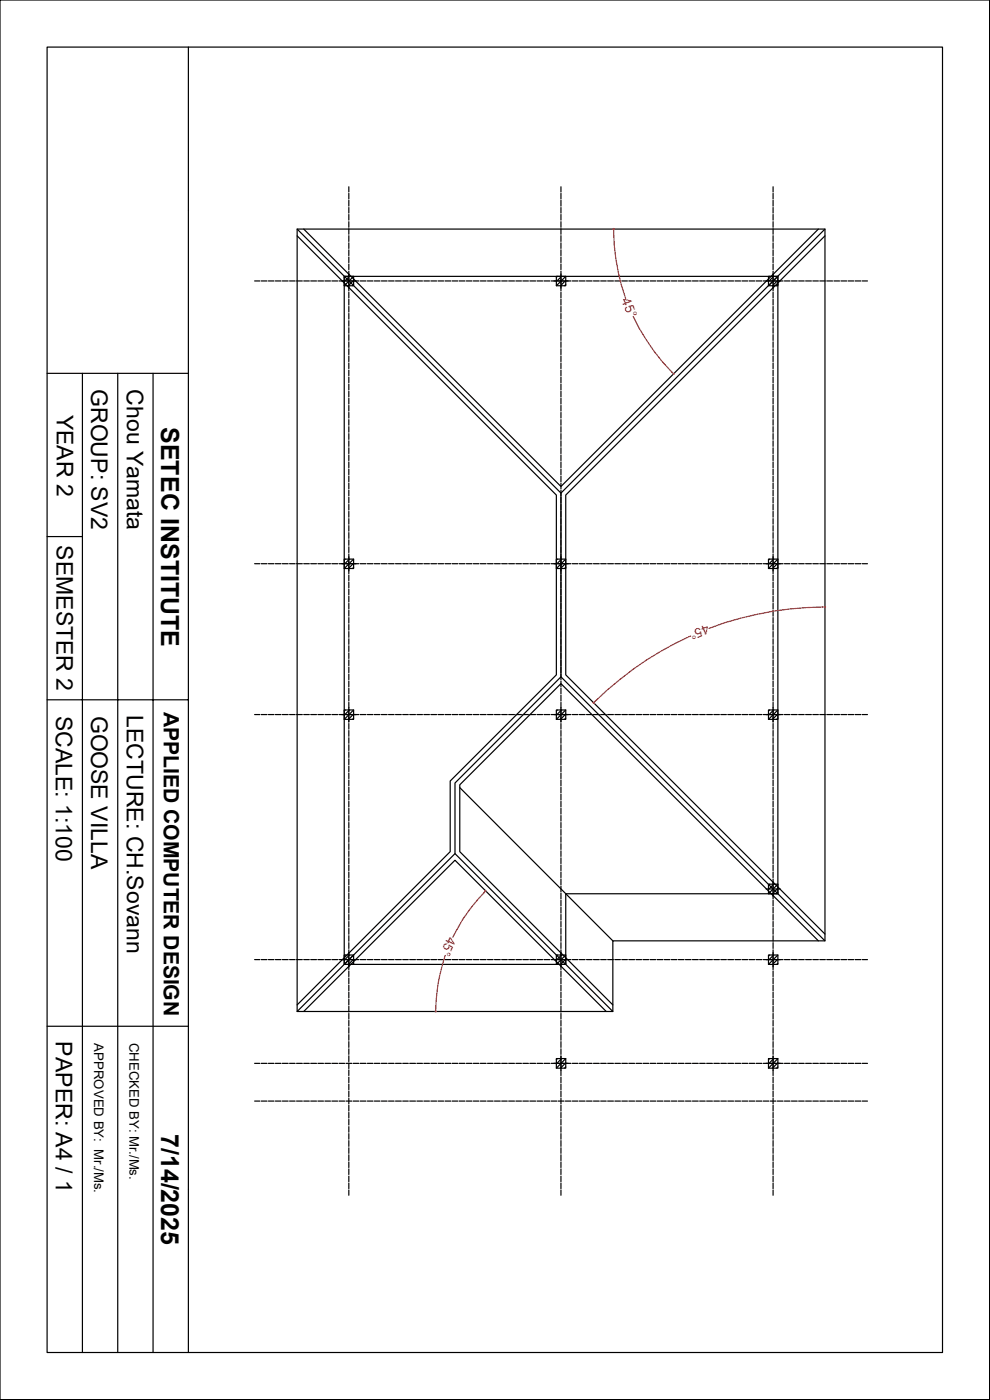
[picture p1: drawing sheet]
<svg xmlns="http://www.w3.org/2000/svg" width="210mm" height="297mm" viewBox="0 0 210 297" stroke-linecap="round" stroke-linejoin="round" font-family="sans-serif">
<g fill="none" stroke="#000" stroke-width=".25">
<path d="M0 0h209.9v296.9h-209.9zM10 10h189.9v276.9h-189.9zM40 10v276.9M74 39.6v1.1M119 39.6v1.1M164 39.6v1.1M54 59.6h1.1M55.4 59.6h1.2M56.9 59.6h1.2M58.4 59.6h1.2M59.9 59.6h1.2M61.4 59.6h1.2"/>
<path d="M62.9 59.6h1.2M63 48.6h112v151h-45v15h-67zM63 50l55 55v38.2l-22.5 22.5v15l-32.5 32.5M63 48.6l56 56 56-56M64.4 48.6l54.6 54.6 54.6-54.6M64.4 59.6h1.2M65.9 59.6h1.2M67.4 59.6h1.2M68.9 59.6h1.2M70.4 59.6h1.2M71.9 59.6h4.2M73 58.6h2v2h-2z"/>
<path d="M73 58.6h92v131h-45v15h-47zM73.2 58.6l-.2 .2M74 41v1.2M74 42.5v1.2M74 44v1.2M74 45.5v1.2M74 47v1.2M74 48.5v1.2M74 50v1.2M74 51.5v1.2M74 53v1.2M74 54.5v1.2"/>
<path d="M74 56v1.2M74 57.5v4.2M74.1 58.6l-1.1 1.1M75 58.6l-2 2M75 59.5l-1.1 1.1M76.4 59.6h1.2M77.9 59.6h1.2M79.4 59.6h1.2M80.9 59.6h1.2M82.4 59.6h1.2M83.9 59.6h1.2M85.4 59.6h1.2"/>
<path d="M86.9 59.6h1.2M88.4 59.6h1.2M89.9 59.6h1.2M91.4 59.6h1.2M92.9 59.6h1.2M94.4 59.6h1.2M95.9 59.6h1.2M97.4 59.6h1.2M98.9 59.6h1.2M100.4 59.6h1.2M101.9 59.6h1.2M103.4 59.6h1.2"/>
<path d="M104.9 59.6h1.2M106.4 59.6h1.2M107.9 59.6h1.2M109.4 59.6h1.2M110.9 59.6h1.2M112.4 59.6h1.2M113.9 59.6h1.2M115.4 59.6h1.2M116.9 59.6h4.2M118 58.6h2v2h-2zM118.2 58.6l-.2 .2M119 41v1.2"/>
<path d="M119 42.5v1.2M119 44v1.2M119 45.5v1.2M119 47v1.2M119 48.5v1.2M119 50v1.2M119 51.5v1.2M119 53v1.2M119 54.5v1.2M119 56v1.2M119 57.5v4.2M119.1 58.6l-1.1 1.1"/>
<path d="M120 58.6l-2 2M120 59.5l-1.1 1.1M121.4 59.6h1.2M122.9 59.6h1.2M124.4 59.6h1.2M125.9 59.6h1.2M127.4 59.6h1.2M128.9 59.6h1.2M130.4 59.6h1.2M131.9 59.6h1.2M133.4 59.6h1.2M134.9 59.6h1.2"/>
<path d="M136.4 59.6h1.2M137.9 59.6h1.2M139.4 59.6h1.2M140.9 59.6h1.2M142.4 59.6h1.2M143.9 59.6h1.2M145.4 59.6h1.2M146.9 59.6h1.2M148.4 59.6h1.2M149.9 59.6h1.2M151.4 59.6h1.2M152.9 59.6h1.2"/>
<path d="M154.4 59.6h1.2M155.9 59.6h1.2M157.4 59.6h1.2M158.9 59.6h1.2M160.4 59.6h1.2M161.9 59.6h4.2M163 58.6h2v2h-2zM163.2 58.6l-.2 .2M164 41v1.2M164 42.5v1.2M164 44v1.2M164 45.5v1.2"/>
<path d="M164 47v1.2M164 48.5v1.2M164 50v1.2M164 51.5v1.2M164 53v1.2M164 54.5v1.2M164 56v1.2M164 57.5v4.2M164.1 58.6l-1.1 1.1M165 58.6l-2 2M165 59.5l-1.1 1.1M166.4 59.6h1.2"/>
<path d="M167.9 59.6h1.2M169.4 59.6h1.2M170.9 59.6h1.2M172.4 59.6h1.2M173.9 59.6h1.2M175 50l-55 55v38.2l55 55M175.4 59.6h1.2M176.9 59.6h1.2M178.4 59.6h1.2M179.9 59.6h1.2M181.4 59.6h1.2M182.9 59.6h1.1"/>
<path d="M10 79.2h30M17.5 79.2v207.7M25 79.2v207.7M32.5 79.2v207.7M74 62v1.2M74 63.5v1.2M74 65v1.2M74 66.5v1.2M74 68v1.2M74 69.5v1.2M74 71v1.2M74 72.5v1.2"/>
<path d="M74 74v1.2M74 75.5v1.2M74 77v1.2M74 78.5v1.2M75 60.4l-.2 .2M119 62v1.2M119 63.5v1.2M119 65v1.2M119 66.5v1.2M119 68v1.2M119 69.5v1.2M119 71v1.2"/>
<path d="M119 72.5v1.2M119 74v1.2M119 75.5v1.2M119 77v1.2M119 78.5v1.2M120 60.4l-.2 .2M164 62v1.2M164 63.5v1.2M164 65v1.2M164 66.5v1.2M164 68v1.2M164 69.5v1.2"/>
<path d="M164 71v1.2M164 72.5v1.2M164 74v1.2M164 75.5v1.2M164 77v1.2M164 78.5v1.2M165 60.4l-.2 .2M74 80v1.2M74 81.5v1.2M74 83v1.2M74 84.5v1.2M74 86v1.2"/>
<path d="M74 87.5v1.2M74 89v1.2M74 90.5v1.2M74 92v1.2M74 93.5v1.2M74 95v1.2M74 96.5v1.2M74 98v1.2M74 99.5v1.2M119 80v1.2M119 81.5v1.2M119 83v1.2"/>
<path d="M119 84.5v1.2M119 86v1.2M119 87.5v1.2M119 89v1.2M119 90.5v1.2M119 92v1.2M119 93.5v1.2M119 95v1.2M119 96.5v1.2M119 98v1.2M119 99.5v1.2M164 80v1.2"/>
<path d="M164 81.5v1.2M164 83v1.2M164 84.5v1.2M164 86v1.2M164 87.5v1.2M164 89v1.2M164 90.5v1.2M164 92v1.2M164 93.5v1.2M164 95v1.2M164 96.5v1.2M164 98v1.2"/>
<path d="M164 99.5v1.2M10 113.8h7.5M54 119.6h1.1M55.4 119.6h1.2M56.9 119.6h1.2M58.4 119.6h1.2M59.9 119.6h1.2M61.4 119.6h1.2M62.9 119.6h1.2M64.4 119.6h1.2M65.9 119.6h1.2M67.4 119.6h1.2"/>
<path d="M68.9 119.6h1.2M70.4 119.6h1.2M71.9 119.6h4.2M73 118.6h2v2h-2zM73.2 118.6l-.2 .2M74 101v1.2M74 102.5v1.2M74 104v1.2M74 105.5v1.2M74 107v1.2M74 108.5v1.2M74 110v1.2"/>
<path d="M74 111.5v1.2M74 113v1.2M74 114.5v1.2M74 116v1.2M74 117.5v4.2M74.1 118.6l-1.1 1.1M75 118.6l-2 2M75 119.5l-1.1 1.1M76.4 119.6h1.2M77.9 119.6h1.2M79.4 119.6h1.2M80.9 119.6h1.2"/>
<path d="M82.4 119.6h1.2M83.9 119.6h1.2M85.4 119.6h1.2M86.9 119.6h1.2M88.4 119.6h1.2M89.9 119.6h1.2M91.4 119.6h1.2M92.9 119.6h1.2M94.4 119.6h1.2M95.9 119.6h1.2M97.4 119.6h1.2M98.9 119.6h1.2"/>
<path d="M100.4 119.6h1.2M101.9 119.6h1.2M103.4 119.6h1.2M104.9 119.6h1.2M106.4 119.6h1.2M107.9 119.6h1.2M109.4 119.6h1.2M110.9 119.6h1.2M112.4 119.6h1.2M113.9 119.6h1.2M115.4 119.6h1.2M116.9 119.6h4.2"/>
<path d="M118 118.6h2v2h-2zM118.2 118.6l-.2 .2M119 101v1.2M119 102.5v1.2M119 104v40.2M119.1 118.6l-1.1 1.1M120 118.6l-2 2M120 119.5l-1.1 1.1M121.4 119.6h1.2M122.9 119.6h1.2M124.4 119.6h1.2M125.9 119.6h1.2"/>
<path d="M127.4 119.6h1.2M128.9 119.6h1.2M130.4 119.6h1.2M131.9 119.6h1.2M133.4 119.6h1.2M134.9 119.6h1.2M136.4 119.6h1.2M137.9 119.6h1.2M139.4 119.6h1.2M140.9 119.6h1.2M142.4 119.6h1.2M143.9 119.6h1.2"/>
<path d="M145.4 119.6h1.2M146.9 119.6h1.2M148.4 119.6h1.2M149.9 119.6h1.2M151.4 119.6h1.2M152.9 119.6h1.2M154.4 119.6h1.2M155.9 119.6h1.2M157.4 119.6h1.2M158.9 119.6h1.2M160.4 119.6h1.2M161.9 119.6h4.2"/>
<path d="M163 118.6h2v2h-2zM163.2 118.6l-.2 .2M164 101v1.2M164 102.5v1.2M164 104v1.2M164 105.5v1.2M164 107v1.2M164 108.5v1.2M164 110v1.2M164 111.5v1.2M164 113v1.2M164 114.5v1.2"/>
<path d="M164 116v1.2M164 117.5v4.2M164.1 118.6l-1.1 1.1M165 118.6l-2 2M165 119.5l-1.1 1.1M166.4 119.6h1.2M167.9 119.6h1.2M169.4 119.6h1.2M170.9 119.6h1.2M172.4 119.6h1.2M173.9 119.6h1.2M175.4 119.6h1.2"/>
<path d="M176.9 119.6h1.2M178.4 119.6h1.2M179.9 119.6h1.2M181.4 119.6h1.2M182.9 119.6h1.1M74 122v1.2M74 123.5v1.2M74 125v1.2M74 126.5v1.2M74 128v1.2M74 129.5v1.2M74 131v1.2"/>
<path d="M74 132.5v1.2M74 134v1.2M74 135.5v1.2M74 137v1.2M74 138.5v1.2M74 140v1.2M75 120.4l-.2 .2M120 120.4l-.2 .2M164 122v1.2M164 123.5v1.2M164 125v1.2M164 126.5v1.2"/>
<path d="M164 128v1.2M164 129.5v1.2M164 131v1.2M164 132.5v1.2M164 134v1.2M164 135.5v1.2M164 137v1.2M164 138.5v1.2M164 140v1.2M165 120.4l-.2 .2M10 148.5h30M54 151.6h1.1"/>
<path d="M55.4 151.6h1.2M56.9 151.6h1.2M58.4 151.6h1.2M59.9 151.6h1.2M61.4 151.6h1.2M62.9 151.6h1.2M64.4 151.6h1.2M65.9 151.6h1.2M67.4 151.6h1.2M68.9 151.6h1.2M70.4 151.6h1.2M71.9 151.6h4.2"/>
<path d="M73 150.6h2v2h-2zM73.2 150.6l-.2 .2M74 141.5v1.2M74 143v1.2M74 144.5v1.2M74 146v1.2M74 147.5v1.2M74 149v4.2M74 153.5v1.2M74 155v1.2M74 156.5v1.2M74 158v1.2"/>
<path d="M74 159.5v1.2M74.1 150.6l-1.1 1.1M75 150.6l-2 2M75 151.5l-1.1 1.1M75 152.4l-.2 .2M76.4 151.6h1.2M77.9 151.6h1.2M79.4 151.6h1.2M80.9 151.6h1.2M82.4 151.6h1.2M83.9 151.6h1.2M85.4 151.6h1.2"/>
<path d="M86.9 151.6h1.2M88.4 151.6h1.2M89.9 151.6h1.2M91.4 151.6h1.2M92.9 151.6h1.2M94.4 151.6h1.2M95.9 151.6h1.2M97.4 151.6h1.2M98.9 151.6h1.2M100.4 151.6h1.2M101.9 151.6h1.2M103.4 151.6h1.2"/>
<path d="M104.9 151.6h1.2M106.4 151.6h1.2M107.9 151.6h1.2M109.4 151.6h1.2M110.9 151.6h1.2M112.4 151.6h1.2M113.9 151.6h1.2M115.4 151.6h1.2M116.9 151.6h4.2M118 150.6h2v2h-2zM118.2 150.6l-.2 .2M119 144.5v1.2"/>
<path d="M119 146v1.2M119 147.5v1.2M119 149v4.2M119 153.5v1.2M119 155v1.2M119 156.5v1.2M119 158v1.2M119 159.5v1.2M119.1 150.6l-1.1 1.1M120 150.6l-2 2M120 151.5l-1.1 1.1M120 152.4l-.2 .2"/>
<path d="M121.4 151.6h1.2M122.9 151.6h1.2M124.4 151.6h1.2M125.9 151.6h1.2M127.4 151.6h1.2M128.9 151.6h1.2M130.4 151.6h1.2M131.9 151.6h1.2M133.4 151.6h1.2M134.9 151.6h1.2M136.4 151.6h1.2M137.9 151.6h1.2"/>
<path d="M139.4 151.6h1.2M140.9 151.6h1.2M142.4 151.6h1.2M143.9 151.6h1.2M145.4 151.6h1.2M146.9 151.6h1.2M148.4 151.6h1.2M149.9 151.6h1.2M151.4 151.6h1.2M152.9 151.6h1.2M154.4 151.6h1.2M155.9 151.6h1.2"/>
<path d="M157.4 151.6h1.2M158.9 151.6h1.2M160.4 151.6h1.2M161.9 151.6h4.2M163 150.6h2v2h-2zM163.2 150.6l-.2 .2M164 141.5v1.2M164 143v1.2M164 144.5v1.2M164 146v1.2M164 147.5v1.2M164 149v4.2"/>
<path d="M164 153.5v1.2M164 155v1.2M164 156.5v1.2M164 158v1.2M164 159.5v1.2M164.1 150.6l-1.1 1.1M165 150.6l-2 2M165 151.5l-1.1 1.1M165 152.4l-.2 .2M166.4 151.6h1.2M167.9 151.6h1.2M169.4 151.6h1.2"/>
<path d="M170.9 151.6h1.2M172.4 151.6h1.2M173.9 151.6h1.2M175.4 151.6h1.2M176.9 151.6h1.2M178.4 151.6h1.2M179.9 151.6h1.2M181.4 151.6h1.2M182.9 151.6h1.1M74 161v1.2M74 162.5v1.2M74 164v1.2"/>
<path d="M74 165.5v1.2M74 167v1.2M74 168.5v1.2M74 170v1.2M74 171.5v1.2M74 173v1.2M74 174.5v1.2M74 176v1.2M74 177.5v1.2M74 179v1.2M97.5 167.1l32.5 32.5M119 161v1.2"/>
<path d="M119 162.5v1.2M119 164v1.2M119 165.5v1.2M119 167v1.2M119 168.5v1.2M119 170v1.2M119 171.5v1.2M119 173v1.2M119 174.5v1.2M119 176v1.2M119 177.5v1.2M119 179v1.2"/>
<path d="M164 161v1.2M164 162.5v1.2M164 164v1.2M164 165.5v1.2M164 167v1.2M164 168.5v1.2M164 170v1.2M164 171.5v1.2M164 173v1.2M164 174.5v1.2M164 176v1.2M164 177.5v1.2"/>
<path d="M164 179v1.2M74 180.5v1.2M74 182v1.2M74 183.5v1.2M74 185v1.2M74 186.5v1.2M74 188v1.2M74 189.5v1.2M74 191v1.2M74 192.5v1.2M74 194v1.2M74 195.5v1.2"/>
<path d="M74 197v1.2M74 198.5v1.2M74 200v1.2M96.5 181.1l-33.5 33.5M119 180.5v1.2M119 182v1.2M119 183.5v1.2M119 185v1.2M119 186.5v1.2M119 188v1.2M119 189.5v1.2M119 191v1.2"/>
<path d="M119 192.5v1.2M119 194v1.2M119 195.5v1.2M119 197v1.2M119 198.5v1.2M119 200v1.2M162.5 188.6h3M163 187.6h2v2h-2zM163.2 187.6l-.2 .2M164 180.5v1.2M164 182v1.2M164 183.5v1.2"/>
<path d="M164 185v1.2M164 186.5v4.2M164 191v1.2M164 192.5v1.2M164 194v1.2M164 195.5v1.2M164 197v1.2M164 198.5v1.2M164 200v1.2M164.1 187.6l-1.1 1.1M165 187.6l-2 2M165 188.5l-1.1 1.1"/>
<path d="M165 189.4l-.2 .2M173.6 199.6l-54.6-54.6-21.5 21.5v14.2l32.5 32.5M175 199.6l-56-56-22.5 22.5v15l33.5 33.5M10 217.7h30M54 203.6h1.1M55.4 203.6h1.2M56.9 203.6h1.2M58.4 203.6h1.2M59.9 203.6h1.2M61.4 203.6h1.2M62.9 203.6h1.2M64.4 214.6l32.1-32.1 32.1 32.1"/>
<path d="M64.4 203.6h1.2M65.9 203.6h1.2M67.4 203.6h1.2M68.9 203.6h1.2M70.4 203.6h1.2M71.9 203.6h4.2M73 202.6h2v2h-2zM73.2 202.6l-.2 .2M74 201.5v4.2M74 206v1.2M74 207.5v1.2M74 209v1.2"/>
<path d="M74 210.5v1.2M74 212v1.2M74 213.5v1.2M74 215v1.2M74 216.5v1.2M74 218v1.2M74 219.5v1.2M74.1 202.6l-1.1 1.1M75 203.5l-1.1 1.1M75 204.4l-.2 .2M76.4 203.6h1.2M77.9 203.6h1.2"/>
<path d="M79.4 203.6h1.2M80.9 203.6h1.2M82.4 203.6h1.2M83.9 203.6h1.2M85.4 203.6h1.2M86.9 203.6h1.2M88.4 203.6h1.2M89.9 203.6h1.2M91.4 203.6h1.2M92.9 203.6h1.2M94.4 203.6h1.2M95.9 203.6h1.2"/>
<path d="M97.4 203.6h1.2M98.9 203.6h1.2M100.4 203.6h1.2M101.9 203.6h1.2M103.4 203.6h1.2M104.9 203.6h1.2M106.4 203.6h1.2M107.9 203.6h1.2M109.4 203.6h1.2M110.9 203.6h1.2M112.4 203.6h1.2M113.9 203.6h1.2"/>
<path d="M115.4 203.6h1.2M116.9 203.6h4.2M118 202.6h2v2h-2zM118.2 202.6l-.2 .2M119 201.5v4.2M119 206v1.2M119 207.5v1.2M119 209v1.2M119 210.5v1.2M119 212v1.2M119 213.5v1.2M119 215v1.2"/>
<path d="M119 216.5v1.2M119 218v1.2M119 219.5v1.2M119.1 202.6l-1.1 1.1M120 202.6l-2 2M120 203.5l-1.1 1.1M120 204.4l-.2 .2M121.4 203.6h1.2M122.9 203.6h1.2M124.4 203.6h1.2M125.9 203.6h1.2M127.4 203.6h1.2"/>
<path d="M128.9 203.6h1.2M130.4 203.6h1.2M131.9 203.6h1.2M133.4 203.6h1.2M134.9 203.6h1.2M136.4 203.6h1.2M137.9 203.6h1.2M139.4 203.6h1.2M140.9 203.6h1.2M142.4 203.6h1.2M143.9 203.6h1.2M145.4 203.6h1.2"/>
<path d="M146.9 203.6h1.2M148.4 203.6h1.2M149.9 203.6h1.2M151.4 203.6h1.2M152.9 203.6h1.2M154.4 203.6h1.2M155.9 203.6h1.2M157.4 203.6h1.2M158.9 203.6h1.2M160.4 203.6h1.2M161.9 203.6h4.2M163 202.6h2v2h-2z"/>
<path d="M163.2 202.6l-.2 .2M164 201.5v4.2M164 206v1.2M164 207.5v1.2M164 209v1.2M164 210.5v1.2M164 212v1.2M164 213.5v1.2M164 215v1.2M164 216.5v1.2M164 218v1.2M164 219.5v1.2"/>
<path d="M164.1 202.6l-1.1 1.1M165 202.6l-2 2M165 203.5l-1.1 1.1M165 204.4l-.2 .2M166.4 203.6h1.2M167.9 203.6h1.2M169.4 203.6h1.2M170.9 203.6h1.2M172.4 203.6h1.2M173.9 203.6h1.2M175.4 203.6h1.2M176.9 203.6h1.2"/>
<path d="M178.4 203.6h1.2M179.9 203.6h1.2M181.4 203.6h1.2M182.9 203.6h1.1M54 225.6h1.1M54 233.6h1.1M55.4 225.6h1.2M55.4 233.6h1.2M56.9 225.6h1.2M56.9 233.6h1.2M58.4 225.6h1.2M58.4 233.6h1.2"/>
<path d="M59.9 225.6h1.2M59.9 233.6h1.2M61.4 225.6h1.2M61.4 233.6h1.2M62.9 225.6h1.2M62.9 233.6h1.2M64.4 225.6h1.2M64.4 233.6h1.2M65.9 225.6h1.2M65.9 233.6h1.2M67.4 225.6h1.2M67.4 233.6h1.2"/>
<path d="M68.9 225.6h1.2M68.9 233.6h1.2M70.4 225.6h1.2M70.4 233.6h1.2M71.9 225.6h1.2M71.9 233.6h1.2M73.4 225.6h1.2M73.4 233.6h1.2M74 221v1.2M74 222.5v1.2M74 224v1.2M74 225.5v1.2"/>
<path d="M74 227v1.2M74 228.5v1.2M74 230v1.2M74 231.5v1.2M74 233v1.2M74 234.5v1.2M74 236v1.2M74 237.5v1.2M74 239v1.2M74.9 225.6h1.2M74.9 233.6h1.2M76.4 225.6h1.2"/>
<path d="M76.4 233.6h1.2M77.9 225.6h1.2M77.9 233.6h1.2M79.4 225.6h1.2M79.4 233.6h1.2M80.9 225.6h1.2M80.9 233.6h1.2M82.4 225.6h1.2M82.4 233.6h1.2M83.9 225.6h1.2M83.9 233.6h1.2M85.4 225.6h1.2"/>
<path d="M85.4 233.6h1.2M86.9 225.6h1.2M86.9 233.6h1.2M88.4 225.6h1.2M88.4 233.6h1.2M89.9 225.6h1.2M89.9 233.6h1.2M91.4 225.6h1.2M91.4 233.6h1.2M92.9 225.6h1.2M92.9 233.6h1.2M94.4 225.6h1.2"/>
<path d="M94.4 233.6h1.2M95.9 225.6h1.2M95.9 233.6h1.2M97.4 225.6h1.2M97.4 233.6h1.2M98.9 225.6h1.2M98.9 233.6h1.2M100.4 225.6h1.2M100.4 233.6h1.2M101.9 225.6h1.2M101.9 233.6h1.2M103.4 225.6h1.2"/>
<path d="M103.4 233.6h1.2M104.9 225.6h1.2M104.9 233.6h1.2M106.4 225.6h1.2M106.4 233.6h1.2M107.9 225.6h1.2M107.9 233.6h1.2M109.4 225.6h1.2M109.4 233.6h1.2M110.9 225.6h1.2M110.9 233.6h1.2M112.4 225.6h1.2"/>
<path d="M112.4 233.6h1.2M113.9 225.6h1.2M113.9 233.6h1.2M115.4 225.6h1.2M115.4 233.6h1.2M116.9 225.6h4.2M116.9 233.6h1.2M118 224.6h2v2h-2zM118.2 224.6l-.2 .2M118.4 233.6h1.2M119 221v1.2M119 222.5v1.2"/>
<path d="M119 224v4.2M119 228.5v1.2M119 230v1.2M119 231.5v1.2M119 233v1.2M119 234.5v1.2M119 236v1.2M119 237.5v1.2M119 239v1.2M119.1 224.6l-1.1 1.1M119.9 233.6h1.2M120 224.6l-2 2"/>
<path d="M120 225.5l-1.1 1.1M120 226.4l-.2 .2M121.4 225.6h1.2M121.4 233.6h1.2M122.9 225.6h1.2M122.9 233.6h1.2M124.4 225.6h1.2M124.4 233.6h1.2M125.9 225.6h1.2M125.9 233.6h1.2M127.4 225.6h1.2M127.4 233.6h1.2"/>
<path d="M128.9 225.6h1.2M128.9 233.6h1.2M130.4 225.6h1.2M130.4 233.6h1.2M131.9 225.6h1.2M131.9 233.6h1.2M133.4 225.6h1.2M133.4 233.6h1.2M134.9 225.6h1.2M134.9 233.6h1.2M136.4 225.6h1.2M136.4 233.6h1.2"/>
<path d="M137.9 225.6h1.2M137.9 233.6h1.2M139.4 225.6h1.2M139.4 233.6h1.2M140.9 225.6h1.2M140.9 233.6h1.2M142.4 225.6h1.2M142.4 233.6h1.2M143.9 225.6h1.2M143.9 233.6h1.2M145.4 225.6h1.2M145.4 233.6h1.2"/>
<path d="M146.9 225.6h1.2M146.9 233.6h1.2M148.4 225.6h1.2M148.4 233.6h1.2M149.9 225.6h1.2M149.9 233.6h1.2M151.4 225.6h1.2M151.4 233.6h1.2M152.9 225.6h1.2M152.9 233.6h1.2M154.4 225.6h1.2M154.4 233.6h1.2"/>
<path d="M155.9 225.6h1.2M155.9 233.6h1.2M157.4 225.6h1.2M157.4 233.6h1.2M158.9 225.6h1.2M158.9 233.6h1.2M160.4 225.6h1.2M160.4 233.6h1.2M161.9 225.6h4.2M161.9 233.6h1.2M163 224.6h2v2h-2zM163.2 224.6l-.2 .2"/>
<path d="M163.4 233.6h1.2M164 221v1.2M164 222.5v1.2M164 224v4.2M164 228.5v1.2M164 230v1.2M164 231.5v1.2M164 233v1.2M164 234.5v1.2M164 236v1.2M164 237.5v1.2M164 239v1.2"/>
<path d="M164.1 224.6l-1.1 1.1M164.9 233.6h1.2M165 224.6l-2 2M165 225.5l-1.1 1.1M165 226.4l-.2 .2M166.4 225.6h1.2M166.4 233.6h1.2M167.9 225.6h1.2M167.9 233.6h1.2M169.4 225.6h1.2M169.4 233.6h1.2M170.9 225.6h1.2"/>
<path d="M170.9 233.6h1.2M172.4 225.6h1.2M172.4 233.6h1.2M173.9 225.6h1.2M173.9 233.6h1.2M175.4 225.6h1.2M175.4 233.6h1.2M176.9 225.6h1.2M176.9 233.6h1.2M178.4 225.6h1.2M178.4 233.6h1.2M179.9 225.6h1.2"/>
<path d="M179.9 233.6h1.2M181.4 225.6h1.2M181.4 233.6h1.2M182.9 225.6h1.1M182.9 233.6h1.1M74 240.5v1.2M74 242v1.2M74 243.5v1.2M74 245v1.2M74 246.5v1.2M74 248v1.2M74 249.5v1.2"/>
<path d="M74 251v1.2M74 252.5v1.1M119 240.5v1.2M119 242v1.2M119 243.5v1.2M119 245v1.2M119 246.5v1.2M119 248v1.2M119 249.5v1.2M119 251v1.2M119 252.5v1.1M164 240.5v1.2"/>
<path d="M164 242v1.2M164 243.5v1.2M164 245v1.2M164 246.5v1.2M164 248v1.2M164 249.5v1.2M164 251v1.2M164 252.5v1.1"/>
</g>
<path d="M40 44.6h.1M40 79.2h.1M40 113.8h.1M40 148.5h.1M40 183.1h.1M40 217.7h.1M40 252.3h.1" fill="none" stroke="#000" stroke-width=".21"/>
<path d="M130.2 49.1a45 45 0 0 0 2.5 14.2M134.3 67.1a45.7 45.7 0 0 0 8.2 11.9" fill="none" stroke="#ed1f24" stroke-width=".25"/>
<g fill="#ed1f24">
<path d="M130 48.4l.2-.1v.3z"/>
<path d="M130 48.4l.2 .2h-.3z"/>
<path d="M129.9 48.6h.3l-.2 .2z"/>
<path d="M130.2 48.6v.3l-.2-.1z"/>
<path d="M130.2 48.6l.1 .2-.1 .1z"/>
<path d="M130.2 48.6h.2l-.1 .2z"/>
<path d="M130.2 48.6l.1-.2 .1 .2z"/>
<path d="M130.2 48.3l.1 .1-.1 .2z"/>
</g>
<path d="M130.2 48.9v.2" fill="none" stroke="#ed1f24" stroke-width=".25"/>
<g fill="#ed1f24">
<path d="M142.9 79.3h.2v.2z"/>
<path d="M143.1 79.1v.2h-.2z"/>
<path d="M142.9 79.1h.2l-.2 .2z"/>
<path d="M142.7 79.1h.2v.2z"/>
<path d="M142.7 79.1l.2 .2h-.2z"/>
<path d="M142.7 79.3h.2l-.2 .2z"/>
<path d="M142.9 79.3v.2h-.2z"/>
<path d="M142.9 79.3l.2 .2h-.2z"/>
</g>
<path d="M142.5 79l.2 .1M146.5 134.9a68.9 68.9 0 0 0-20.2 13.9M174.5 128.8a69.5 69.5 0 0 0-24.1 4.5" fill="none" stroke="#ed1f24" stroke-width=".25"/>
<g fill="#ed1f24">
<path d="M175 128.8l.2-.2 .1 .2z"/>
<path d="M175 128.6h.2l-.2 .2z"/>
<path d="M174.8 128.6h.2v.2z"/>
<path d="M174.8 128.6l.2 .2h-.2z"/>
<path d="M174.8 128.8h.2l-.2 .2z"/>
<path d="M175 128.8v.2h-.2z"/>
<path d="M175 128.8l.2 .2h-.2z"/>
<path d="M175 128.8h.3l-.1 .2z"/>
</g>
<path d="M174.5 128.8h.3" fill="none" stroke="#ed1f24" stroke-width=".25"/>
<g fill="#ed1f24">
<path d="M125.9 149.1v.3l-.1-.1z"/>
<path d="M125.9 149.1l.2 .2-.2 .1z"/>
<path d="M125.9 149.1h.3l-.1 .2z"/>
<path d="M126.1 148.9l.1 .2h-.3z"/>
<path d="M125.9 148.9h.2l-.2 .2z"/>
<path d="M125.8 148.9h.1v.2z"/>
<path d="M125.8 148.9l.1 .2h-.2z"/>
<path d="M125.7 149.1h.2l-.1 .2z"/>
</g>
<path d="M126.3 148.8l-.2 .1M102.7 189.4a37 37 0 0 0-6.6 9.4M94.4 202.7a37.4 37.4 0 0 0-1.9 11.4" fill="none" stroke="#ed1f24" stroke-width=".25"/>
<g fill="#ed1f24">
<path d="M103 188.8h.2l-.2 .2z"/>
<path d="M102.8 188.8h.2v.2z"/>
<path d="M102.8 188.8l.2 .2h-.2z"/>
<path d="M102.8 189h.2l-.2 .2z"/>
<path d="M102.8 189.2l.2-.2v.3z"/>
<path d="M103 189l.2 .2-.2 .1z"/>
<path d="M103 189h.3l-.1 .2z"/>
<path d="M103 189l.2-.2 .1 .2z"/>
</g>
<path d="M102.8 189.2l-.1 .2" fill="none" stroke="#ed1f24" stroke-width=".25"/>
<g fill="#ed1f24">
<path d="M92.4 214.6l.2 .2h-.2z"/>
<path d="M92.4 214.6h.3l-.1 .2z"/>
<path d="M92.4 214.6l.2-.2 .1 .2z"/>
<path d="M92.4 214.3l.2 .1-.2 .2z"/>
<path d="M92.2 214.4l.2-.1v.3z"/>
<path d="M92.2 214.4l.2 .2h-.2z"/>
<path d="M92.2 214.6h.2l-.2 .2z"/>
<path d="M92.4 214.6v.2h-.2z"/>
</g>
<path d="M92.4 214.1v.2" fill="none" stroke="#ed1f24" stroke-width=".25"/>
<g font-size="5.3">
<text x="34.2" y="90.6" transform="rotate(90 34.2 90.6)">SETEC INSTITUTE</text>
<text x="34.2" y="240.5" transform="rotate(90 34.2 240.5)">7/14/2025</text>
</g>
<g font-size="4.9">
<text x="19.3" y="82.5" transform="rotate(90 19.3 82.5)">GROUP: SV2</text>
<text x="26.9" y="82.6" transform="rotate(90 26.9 82.6)">Chou Yamata</text>
<text x="12" y="88" transform="rotate(90 12 88)">YEAR 2</text>
<text x="12" y="115.7" transform="rotate(90 12 115.7)">SEMESTER 2</text>
<text x="11.9" y="151.8" transform="rotate(90 11.9 151.8)">SCALE: 1:100</text>
<text x="19.3" y="151.8" transform="rotate(90 19.3 151.8)">GOOSE VILLA</text>
<text x="26.9" y="151.7" transform="rotate(90 26.9 151.7)">LECTURE: CH.Sovann</text>
<text x="11.9" y="220.9" transform="rotate(90 11.9 220.9)">PAPER: A4 / 1</text>
</g>
<text font-size="4.5" x="34.8" y="151" transform="rotate(90 34.8 151)">APPLIED COMPUTER DESIGN</text>
<g font-size="2.8" fill="#ed1f24">
<text x="131.8" y="63.7" transform="rotate(67 131.8 63.7)">45°</text>
<text x="149.9" y="132.4" transform="rotate(157 149.9 132.4)">45°</text>
<text x="95" y="198.5" transform="rotate(113 95 198.5)">45°</text>
</g>
<g font-size="2.8">
<text x="20" y="221.3" transform="rotate(90 20 221.3)">APPROVED BY: Mr./Ms.</text>
<text x="27.5" y="221.2" transform="rotate(90 27.5 221.2)">CHECKED BY: Mr./Ms.</text>
</g>
</svg>
